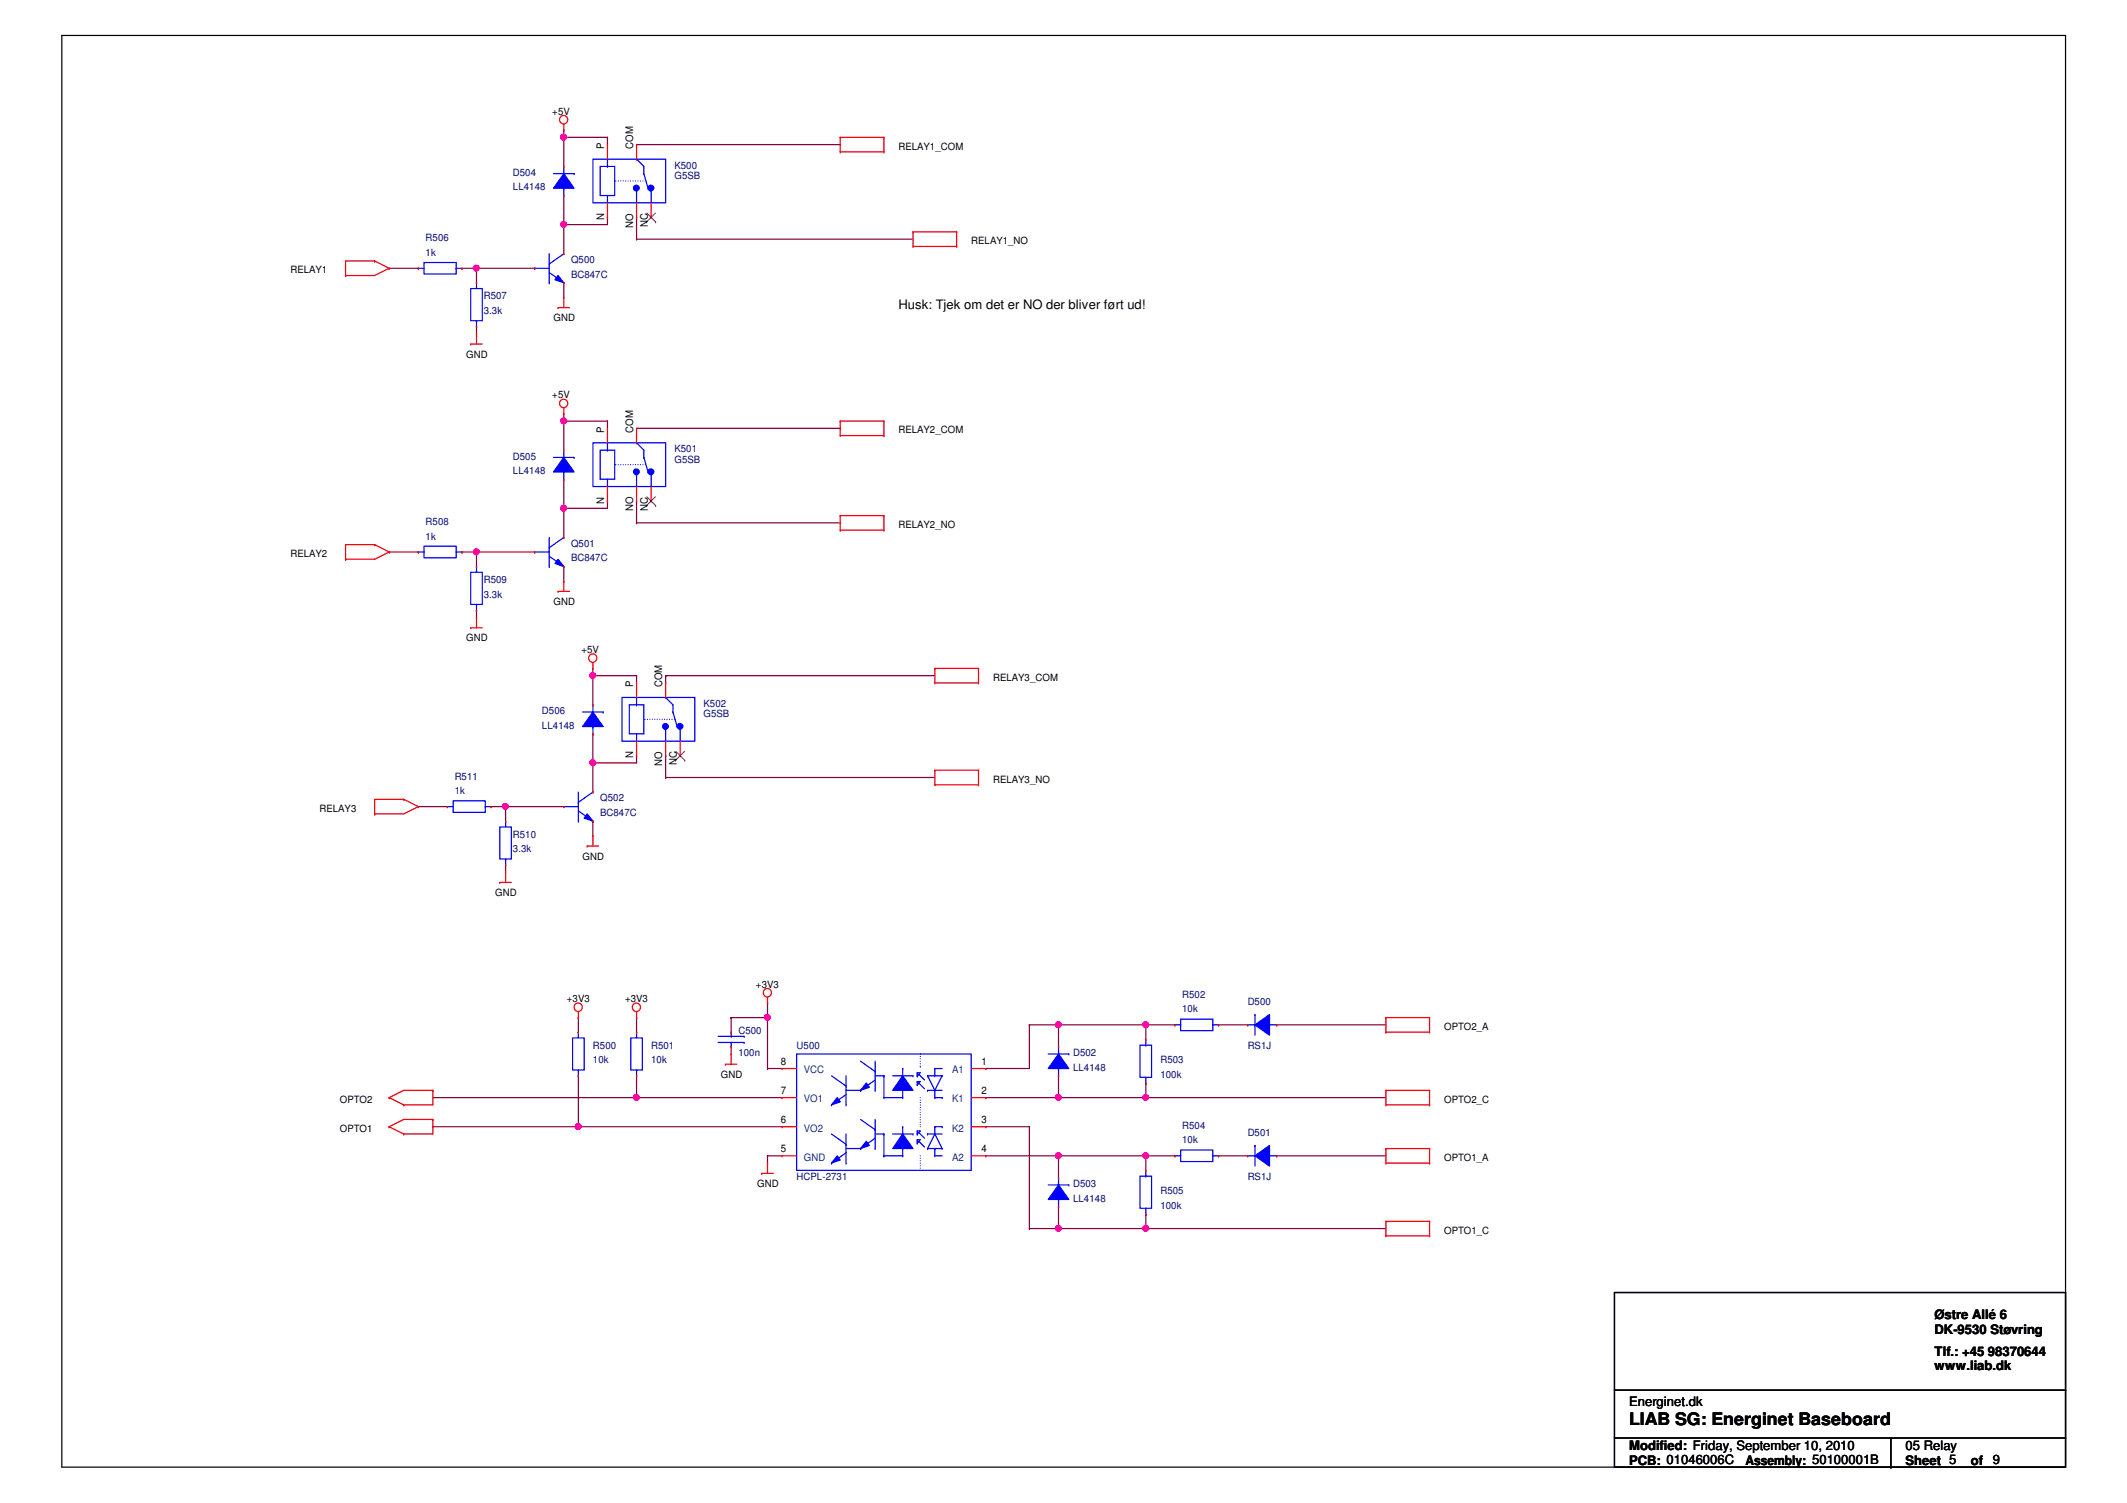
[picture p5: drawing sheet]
<svg xmlns="http://www.w3.org/2000/svg" width="297mm" height="210mm" viewBox="0 0 297 210" stroke-linecap="round" stroke-linejoin="round" font-family="sans-serif">
<path d="M8.6 5h279.9v199.9h-279.9z" fill="none" stroke="#000" stroke-width=".17"/>
<path d="M66.5 37.5h.1M66.5 37.5v2M78.7 39.5h.1M78.7 27.3h.1M78.7 27.3v4.1M78.7 39.5v2M66.5 45.6h.1M66.5 45.6v1" fill="none" stroke="#800040" stroke-width=".17"/>
<circle cx="66.5" cy="37.4" r=".4" fill="#f0f"/>
<circle cx="66.5" cy="37.4" r=".4" fill="none" stroke="#f0f" stroke-width=".17"/>
<path d="M78.7 19.2h.1M78.7 19.2h6.1M84.8 19.2h.1M84.8 19.2v1M78.7 31.4h.1M84.8 30.4h.1M84.8 30.4v1h-6.1" fill="none" stroke="#800040" stroke-width=".17"/>
<circle cx="78.7" cy="31.3" r=".4" fill="#f0f"/>
<circle cx="78.7" cy="31.3" r=".4" fill="none" stroke="#f0f" stroke-width=".17"/>
<g fill="none" stroke="#800040" stroke-width=".17">
<path d="M78.7 18.2h.1M78.7 18.2v1M64.5 37.5h.1M64.5 37.5h10.2M66.5 37.5h.1M78.7 31.4h.1M78.7 31.4v4M78.7 58.8h.1M78.7 58.8h6.1M84.8 58.8h.1M84.8 58.8v1M78.7 71h.1"/>
<path d="M84.8 70h.1M84.8 70v1h-6.1"/>
</g>
<circle cx="78.7" cy="71" r=".4" fill="#f0f"/>
<circle cx="78.7" cy="71" r=".4" fill="none" stroke="#f0f" stroke-width=".17"/>
<g fill="none" stroke="#800040" stroke-width=".17">
<path d="M78.7 57.8h.1M78.7 57.8v1M64.5 77.1h.1M64.5 77.1h10.2M66.5 77.1h.1M66.5 77.1v2M78.7 71h.1M78.7 79.1h.1M78.7 66.9h.1M78.7 66.9v8.2M78.7 79.1v2.1M88.9 70h.1"/>
<path d="M88.9 73h.1M88.9 70v3M88.9 73h28.4M66.5 85.2h.1M66.5 85.2v1"/>
</g>
<circle cx="66.5" cy="77.1" r=".4" fill="#f0f"/>
<circle cx="66.5" cy="77.1" r=".4" fill="none" stroke="#f0f" stroke-width=".17"/>
<path d="M54.4 37.5h.1M54.4 37.5h4M78.7 58.8h.1M78.7 58.8v4.1M54.4 77.1h.1M54.4 77.1h4" fill="none" stroke="#800040" stroke-width=".17"/>
<circle cx="78.7" cy="58.8" r=".4" fill="#f0f"/>
<circle cx="78.7" cy="58.8" r=".4" fill="none" stroke="#f0f" stroke-width=".17"/>
<path d="M78.7 19.2h.1M78.7 19.2v4" fill="none" stroke="#800040" stroke-width=".17"/>
<circle cx="78.7" cy="19.2" r=".4" fill="#f0f"/>
<circle cx="78.7" cy="19.2" r=".4" fill="none" stroke="#f0f" stroke-width=".17"/>
<path d="M82.8 94.4h.1M82.8 94.4h6.1M88.9 94.4h.1M88.9 94.4v1M82.8 106.6h.1M88.9 105.5h.1M88.9 105.5v1.1h-6.1" fill="none" stroke="#800040" stroke-width=".17"/>
<circle cx="82.8" cy="106.5" r=".4" fill="#f0f"/>
<circle cx="82.8" cy="106.5" r=".4" fill="none" stroke="#f0f" stroke-width=".17"/>
<g fill="none" stroke="#800040" stroke-width=".17">
<path d="M82.8 93.3h.1M82.8 93.3v1.1M93 94.4h.1M93 94.4v1M93 94.4h37.6M68.6 112.6h.1M68.6 112.6h10.1M70.6 112.6h.1M70.6 112.6v2.1M82.8 106.6h.1M82.8 114.7h.1M82.8 102.5h.1"/>
<path d="M82.8 102.5v8.1M82.8 114.7v2M93 105.5h.1M93 108.6h.1M93 105.5v3.1M93 108.6h37.6M70.6 120.8h.1M70.6 120.8v1"/>
</g>
<circle cx="70.6" cy="112.6" r=".4" fill="#f0f"/>
<circle cx="70.6" cy="112.6" r=".4" fill="none" stroke="#f0f" stroke-width=".17"/>
<path d="M82.8 94.4h.1M82.8 94.4v4M58.4 112.6h.1M58.4 112.6h4.1" fill="none" stroke="#800040" stroke-width=".17"/>
<circle cx="82.8" cy="94.3" r=".4" fill="#f0f"/>
<circle cx="82.8" cy="94.3" r=".4" fill="none" stroke="#f0f" stroke-width=".17"/>
<path d="M88.9 30.4h.1M88.9 33.4h.1M88.9 30.4v3M88.9 33.4h38.6M143.8 157.4h.1M143.8 157.4v14.2M170.2 143.1h.1M170.2 143.1h4M160 161.4h.1M160 161.4h4.1" fill="none" stroke="#800040" stroke-width=".17"/>
<circle cx="160" cy="161.4" r=".4" fill="#f0f"/>
<circle cx="160" cy="161.4" r=".4" fill="none" stroke="#f0f" stroke-width=".17"/>
<g fill="none" stroke="#800040" stroke-width=".17">
<path d="M80.8 142.1h.1M80.8 142.1v2M88.9 142.1h.1M88.9 142.1v2M107.2 149.2h.1M107.2 149.2h2M160 143.1h.1M160 151.3h.1M160 143.1v2.1M160 151.3v2M107.2 161.4h.1M107.2 161.4h2"/>
<path d="M147.8 161.4h.1M147.8 161.4h12.2M160 161.4h.1M160 169.5h.1M160 161.4v2M160 169.5v2.1"/>
</g>
<circle cx="147.8" cy="161.4" r=".4" fill="#f0f"/>
<circle cx="147.8" cy="161.4" r=".4" fill="none" stroke="#f0f" stroke-width=".17"/>
<path d="M147.8 171.6h.1M147.8 171.6h12.2" fill="none" stroke="#800040" stroke-width=".17"/>
<circle cx="160" cy="171.6" r=".4" fill="#f0f"/>
<circle cx="160" cy="171.6" r=".4" fill="none" stroke="#f0f" stroke-width=".17"/>
<circle cx="147.8" cy="171.6" r=".4" fill="#f0f"/>
<circle cx="147.8" cy="171.6" r=".4" fill="none" stroke="#f0f" stroke-width=".17"/>
<path d="M147.8 153.3h.1M147.8 153.3h12.2" fill="none" stroke="#800040" stroke-width=".17"/>
<circle cx="160" cy="153.3" r=".4" fill="#f0f"/>
<circle cx="160" cy="153.3" r=".4" fill="none" stroke="#f0f" stroke-width=".17"/>
<circle cx="147.8" cy="153.3" r=".4" fill="#f0f"/>
<circle cx="147.8" cy="153.3" r=".4" fill="none" stroke="#f0f" stroke-width=".17"/>
<path d="M147.8 143.1h.1M147.8 143.1h12.2" fill="none" stroke="#800040" stroke-width=".17"/>
<circle cx="147.8" cy="143.1" r=".4" fill="#f0f"/>
<circle cx="147.8" cy="143.1" r=".4" fill="none" stroke="#f0f" stroke-width=".17"/>
<path d="M88.9 153.3h.1M88.9 153.3h20.3M143.8 143.1h.1M143.8 143.1v6.1M160 143.1h.1M160 143.1h4.1" fill="none" stroke="#800040" stroke-width=".17"/>
<circle cx="160" cy="143.1" r=".4" fill="#f0f"/>
<circle cx="160" cy="143.1" r=".4" fill="none" stroke="#f0f" stroke-width=".17"/>
<g fill="none" stroke="#800040" stroke-width=".17">
<path d="M80.8 157.4h.1M80.8 150.2h.1M80.8 157.4h28.4M80.8 150.2v7.2M107.2 142.1h.1M107.2 142.1v7.1M137.7 157.4h.1M137.7 149.2h.1M137.7 153.3h.1M137.7 157.4h6.1M137.7 149.2h6.1M143.8 143.1h.1"/>
<path d="M143.8 143.1h4M147.8 150.2h.1M147.8 143.1h.1M147.8 143.1v3.1M147.8 150.2v3.1h-10.1M107.2 161.4h.1M107.2 161.4v1M143.8 171.6h.1M147.8 161.4h.1M147.8 168.5h.1M147.8 161.4v3.1M147.8 168.5v3.1h-4"/>
</g>
<circle cx="80.7" cy="157.3" r=".4" fill="#f0f"/>
<circle cx="80.7" cy="157.3" r=".4" fill="none" stroke="#f0f" stroke-width=".17"/>
<path d="M102.1 146.2h.1M102.1 142.1h.1M102.1 142.1v2M102.1 146.2v1M102.1 142.1h5.1" fill="none" stroke="#800040" stroke-width=".17"/>
<circle cx="107.2" cy="142.1" r=".4" fill="#f0f"/>
<circle cx="107.2" cy="142.1" r=".4" fill="none" stroke="#f0f" stroke-width=".17"/>
<g fill="none" stroke="#800040" stroke-width=".17">
<path d="M88.9 20.2h28.4M117.3 20.2h.1M88.9 59.8h28.4M117.3 59.8h.1M60.4 157.4h.1M60.4 157.4h20.4M60.4 153.3h28.5M88.9 150.2h.1M88.9 153.3h.1M88.9 150.2v3.1M107.2 140.1h.1M107.2 140.1v2"/>
<path d="M137.7 161.4h.1M137.7 161.4h10.1M170.2 161.4h.1M170.2 161.4h4"/>
</g>
<circle cx="88.9" cy="153.3" r=".4" fill="#f0f"/>
<circle cx="88.9" cy="153.3" r=".4" fill="none" stroke="#f0f" stroke-width=".17"/>
<path d="M160 153.3h.1M160 153.3h33.5M178.3 143.1h.1M178.3 143.1h15.2M160 171.6h.1M160 171.6h33.5M178.3 161.4h.1M178.3 161.4h15.2" fill="none" stroke="#800040" stroke-width=".17"/>
<g fill="none" stroke="#f00" stroke-width=".17">
<path d="M78.7 18.2h.1M78.7 17.4v.8M117.3 19.2h.1M117.3 19.2h6.1M117.3 19.2v2M123.4 19.2h.1M123.4 19.2v2M48.3 38.5h.1M52.3 36.4h.1M52.3 36.4l2.1 1.1M52.3 36.4h-4v2.1M54.4 37.5h.1"/>
<path d="M54.4 37.5l-2.1 1h-4M117.3 21.2h.1M117.3 21.2h6.1M123.4 21.2h.1M127.5 34.4h.1M127.5 32.4h.1M127.5 32.4h6.1M127.5 34.4h6.1M127.5 32.4v2M133.6 32.4h.1M133.6 34.4h.1M133.6 32.4v2"/>
<path d="M65.7 48h.1M65.7 48h1.6M66.5 46.6h.1M66.5 46.6v1.4M77.9 43h.1M77.9 43h1.6M78.7 41.5h.1M78.7 57.8h.1M78.7 41.5v1.5M78.7 57v.8M117.3 58.8h.1M117.3 58.8v2"/>
<path d="M117.3 58.8h6.1M123.4 58.8h.1M123.4 58.8v2M48.3 78.1h.1M52.3 76.1h.1M52.3 76.1h-4v2M52.3 76.1l2.1 1M54.4 77.1h.1M54.4 77.1l-2.1 1h-4M117.3 60.8h.1M117.3 74h.1M117.3 72h.1"/>
<path d="M117.3 72v2M117.3 60.8h6.1M117.3 72h6.1M117.3 74h6.1M123.4 60.8h.1M123.4 72h.1M123.4 74h.1M123.4 72v2M65.7 87.7h.1M65.7 87.7h1.6M66.5 86.2h.1M66.5 86.2v1.5"/>
<path d="M77.9 82.6h.1M77.9 82.6h1.6M78.7 81.2h.1M78.7 81.2v1.4M82.8 93.3h.1M82.8 92.5v.8M130.6 95.4h.1M130.6 93.3h.1M130.6 93.3h6M130.6 95.4h6M130.6 93.3v2.1M136.6 93.3h.1"/>
<path d="M136.6 95.4h.1M136.6 93.3v2.1M52.3 113.7h.1M56.4 111.6h.1M56.4 111.6l2 1M56.4 111.6h-4.1v2.1M58.4 112.6h.1M58.4 112.6l-2 1.1h-4.1M82 118.2h.1M82 118.2h1.6M82.8 116.7h.1M82.8 116.7v1.5"/>
<path d="M130.6 109.6h.1M130.6 107.6h.1M130.6 107.6v2M130.6 107.6h6M130.6 109.6h6M136.6 107.6h.1M136.6 109.6h.1M136.6 107.6v2M69.8 123.2h.1M69.8 123.2h1.6M70.6 121.8h.1M70.6 121.8v1.4"/>
<path d="M107.2 139.3v.8M54.4 157.4h.1M54.4 153.3h.1M54.4 157.4l2 1M54.4 153.3l2 1M56.4 158.4h.1M56.4 154.3h.1M60.4 156.3h.1M60.4 152.3h.1M60.4 156.3v2.1h-4M60.4 152.3v2h-4M60.4 156.3h-4l-2 1.1"/>
<path d="M60.4 152.3h-4l-2 1M80.8 142.1h.1M80.8 141.3v.8M88.9 142.1h.1M88.9 141.3v.8M101.3 148.6h.1M101.3 148.6h1.6M102.1 147.2h.1M102.1 147.2v1.4M107.2 140.1h.1M193.5 144.1h.1M193.5 142.1h.1"/>
<path d="M193.5 154.3h.1M193.5 152.3h.1M193.5 154.3h6.1M193.5 152.3h6.1M193.5 142.1v2M193.5 152.3v2M193.5 142.1h6.1M193.5 144.1h6.1M199.6 142.1h.1M199.6 144.1h.1M199.6 152.3h.1M199.6 154.3h.1"/>
<path d="M199.6 142.1v2M199.6 152.3v2M106.4 163.9h.1M106.4 163.9h1.6M107.2 162.4h.1M107.2 162.4v1.5M193.5 162.4h.1M193.5 160.4h.1M193.5 172.6h.1M193.5 170.6h.1M193.5 160.4h6.1M193.5 162.4h6.1"/>
<path d="M193.5 160.4v2M193.5 170.6v2M193.5 170.6h6.1M193.5 172.6h6.1M199.6 160.4h.1M199.6 162.4h.1M199.6 170.6h.1M199.6 172.6h.1M199.6 160.4v2M199.6 170.6v2"/>
<circle cx="78.7" cy="16.7" r=".59"/>
<circle cx="78.7" cy="56.3" r=".59"/>
<circle cx="82.8" cy="91.9" r=".59"/>
<circle cx="107.1" cy="138.6" r=".59"/>
<circle cx="80.7" cy="140.7" r=".59"/>
<circle cx="88.9" cy="140.7" r=".59"/>
</g>
<path d="M225.5 180.5h63v24.4h-63zM225.5 194.1h63M288.5 194.1h.1M225.5 200.8h63M264.1 204.9h.1M264.1 200.8v4.1M288.5 200.8h.1" fill="none" stroke="#000" stroke-width=".17"/>
<path d="M146.4 165.5h2.9M149.3 165.5h.1" fill="none" stroke="#00f" stroke-width=".17"/>
<path d="M147.8 165.5l1.5 2h-2.9z" fill-rule="evenodd" fill="#00f"/>
<path d="M81.4 99.4h2.8M84.2 99.4h.1M147.8 165.5l1.5 2h-2.9zM147.8 165.5h.1M147.8 167.5h.1M147.8 164.5v1M147.8 167.5v1M159.2 164.3h1.6v4.4h-1.6zM160 164.3h.1M160 169.5h.1M160 163.4v.9M160 168.7v.8" fill="none" stroke="#00f" stroke-width=".17"/>
<path d="M147.8 168.5h.1M147.8 164.5h.1M160 163.4h.1M160 169.5h.1" fill="none" stroke="#f00" stroke-width=".17"/>
<path d="M82.8 99.4l1.4 2.1h-2.8z" fill-rule="evenodd" fill="#00f"/>
<g fill="none" stroke="#00f" stroke-width=".17">
<path d="M82.8 61.8h10.2v6.1h-10.2zM83.8 62.9h2v4h-2zM84.8 62.9h.1M84.8 66.9h.1M84.8 61.8v1.1M84.8 66.9v1M89.9 63.9h.1M89.9 62.9v1M89.9 63.9l.6 2M90.5 65.9h.1M90.9 65.9h.1M90.9 65.9v2"/>
<path d="M82.8 99.4l1.4 2.1h-2.8zM82.8 99.4h.1M82.8 98.4v1M82.8 101.5h.1M82.8 101.5v1"/>
</g>
<path d="M82.8 98.4h.1M82.8 102.5h.1" fill="none" stroke="#f00" stroke-width=".17"/>
<path d="M85.8 64.9h.1M90.1 64.9h-4.3" fill="none" stroke="#00f" stroke-width=".17" stroke-dasharray="0 .3"/>
<circle cx="90.9" cy="65.9" r=".4" fill="#00f"/>
<circle cx="90.9" cy="65.9" r=".4" fill="none" stroke="#00f" stroke-width=".17"/>
<circle cx="88.9" cy="65.9" r=".4" fill="#00f"/>
<g fill="none" stroke="#00f" stroke-width=".17">
<path d="M66.5 39.5h.1M66.5 39.5v.8M65.7 40.3h1.6v4.5h-1.6zM66.5 44.8h.1M66.5 44.8v.8M88.9 66.1h.1M88.9 61.8h.1M88.9 66.1v1.8M88.9 61.8l1 1.1M80 144.9h1.6v4.5h-1.6zM80.8 149.4h.1M80.8 144.1h.1"/>
<path d="M80.8 144.1v.8M80.8 149.4v.8M175.3 141.7h.1M175.3 141.7v2.9"/>
<circle cx="88.9" cy="65.9" r=".4"/>
</g>
<g fill="none" stroke="#f00" stroke-width=".17">
<path d="M66.5 39.5h.1M66.5 45.6h.1M84.8 59.8h.1M84.8 59.8v2M88.9 59.8h.1M88.9 59.8v2M84.8 70h.1M84.8 67.9v2.1M88.9 70h.1M88.9 67.9v2.1M90.9 70h.1M90.9 67.9v2.1"/>
<path d="M80.8 150.2h.1M80.8 144.1h.1"/>
</g>
<path d="M90.3 70.6h.1M90.3 69.4l1.3 1.2M91.5 69.4l-1.2 1.2M91.6 70.6h.1" fill="none" stroke="#804000" stroke-width=".14"/>
<path d="M175.3 143.1l2-1.4v2.9z" fill-rule="evenodd" fill="#00f"/>
<g fill="none" stroke="#00f" stroke-width=".17">
<path d="M65.7 79.9h1.6v4.5h-1.6zM66.5 79.1h.1M66.5 79.1v.8M66.5 84.4h.1M66.5 84.4v.8M86.9 97.4h10.1v6.1h-10.1zM87.9 98.4h2v4.1h-2zM88.9 98.4h.1M88.9 97.4v1M94 99.4h.1M94 98.4v1M94 99.4l.6 2.1"/>
<path d="M88.9 102.5h.1M88.9 102.5v1M94.6 101.5h.1M95 101.5h.1M95 101.5v2M174.2 143.1h1.1M175.3 143.1l2-1.4v2.9zM175.3 143.1h.1M177.3 143.1h.1M177.3 143.1h1"/>
</g>
<path d="M66.5 79.1h.1M66.5 85.2h.1M174.2 143.1h.1M178.3 143.1h.1" fill="none" stroke="#f00" stroke-width=".17"/>
<path d="M89.9 100.5h.1M94.2 100.5h-4.3" fill="none" stroke="#00f" stroke-width=".17" stroke-dasharray="0 .3"/>
<circle cx="95" cy="101.4" r=".4" fill="#00f"/>
<circle cx="95" cy="101.4" r=".4" fill="none" stroke="#00f" stroke-width=".17"/>
<circle cx="92.9" cy="101.4" r=".4" fill="#00f"/>
<g fill="none" stroke="#00f" stroke-width=".17">
<path d="M58.4 37.5h.1M58.4 37.5h.8M59.2 36.7h4.5v1.6h-4.5zM63.7 37.5h.1M63.7 37.5h.8M58.4 77.1h.1M58.4 77.1h.8M59.2 76.3h4.5v1.6h-4.5zM63.7 77.1h.1M63.7 77.1h.8M93 97.4h.1M93 97.4l1 1"/>
<path d="M69.8 115.5h1.6v4.5h-1.6zM70.6 120h.1M70.6 114.7h.1M70.6 114.7v.8M70.6 120v.8M93 101.7h.1M93 101.7v1.8M88.1 144.9h1.6v4.5h-1.6zM88.9 149.4h.1M88.9 144.1h.1M88.9 144.1v.8M88.9 149.4v.8"/>
<path d="M175.3 160h.1M175.3 160v2.9"/>
<circle cx="92.9" cy="101.4" r=".4"/>
</g>
<g fill="none" stroke="#f00" stroke-width=".17">
<path d="M58.4 37.5h.1M64.5 37.5h.1M58.4 77.1h.1M64.5 77.1h.1M88.9 95.4h.1M88.9 95.4v2M93 95.4h.1M93 95.4v2M70.6 114.7h.1M88.9 105.5h.1M88.9 103.5v2M93 105.5h.1"/>
<path d="M93 103.5v2M95 105.5h.1M95 103.5v2M70.6 120.8h.1M88.9 150.2h.1M88.9 144.1h.1"/>
</g>
<path d="M94.4 106.2h.1M94.4 104.9l1.2 1.3M95.6 104.9l-1.2 1.3M95.6 106.2h.1" fill="none" stroke="#804000" stroke-width=".14"/>
<path d="M175.3 161.4l2-1.4v2.9z" fill-rule="evenodd" fill="#00f"/>
<g fill="none" stroke="#00f" stroke-width=".17">
<path d="M111.2 147.2h24.4v16.2h-24.4zM124.7 150.2h2.8M127.5 150.2h.1M128.1 150.2h.1M128.1 149.8h.1M128.1 151h.1M128.1 151.5h.1M128.1 157.9h.1M128.1 158.4h.1M128.1 159.6h.1M128.1 159.2h.1M128.1 149.8h.4l-.4 .4"/>
<path d="M128.1 149.8v.4M128.1 151v.5M128.1 157.9v.5M128.1 159.2v.4M128.1 151h.4l-.4 .5M128.1 157.9h.4l-.4 .5M128.1 159.2h.4l-.4 .4M128.3 150h.1M128.3 151.3h.1M128.3 159.4h.1M128.3 158.2h.1M128.3 150l.8 .8"/>
<path d="M128.3 151.3l.8 .8M128.3 159.4l.8 .8M128.3 158.2l.8 .8M129.5 152.3h.1M129.5 150.2h.1M129.5 158.4h.1M129.5 152.3h2.1M129.5 150.2h2.1M129.5 150.2l1.1 2.1M129.5 158.4h2.1M130.6 153.3h.1M130.6 152.3h.1"/>
<path d="M130.6 149.2h.1M130.6 150.2h.1M130.6 157.4h.1M130.6 158.4h.1M130.6 149.2v1M130.6 152.3v1M130.6 157.4v1M130.6 153.3h1M130.6 149.2h1M130.6 157.4h1M130.6 158.4l1 2M130.6 158.4l-1.1 2"/>
<path d="M131.6 153.3h.1M131.6 150.2h.1M131.6 157.4h.1M131.6 150.2l-1 2.1M129.5 160.4h.1M129.5 160.4h2.1M130.6 161.4h.1M130.6 160.4h.1M130.6 161.4h1M130.6 160.4v1M131.6 160.4h.1M174.2 161.4h1.1"/>
<path d="M175.3 161.4l2-1.4v2.9zM175.3 161.4h.1M177.3 161.4h.1M177.3 161.4h1"/>
</g>
<path d="M174.2 161.4h.1M178.3 161.4h.1" fill="none" stroke="#f00" stroke-width=".17"/>
<path d="M128.5 153.3v4.1M128.5 157.4h.1M128.5 147.2v1.8M128.5 149h.1M128.5 161.4v2M128.5 163.4h.1" fill="none" stroke="#00f" stroke-width=".17" stroke-dasharray="0 .3"/>
<path d="M126.1 150.2l1.4 2.1h-2.8z" fill-rule="evenodd" fill="#00f"/>
<path d="M120.2 152.3h.1M122.2 152.3h.1M122.2 150.2h1.2M122.2 148.2v4.1M122.2 150.8l-2 1.5M123.4 150.2h.1M126.1 150.2l1.4 2.1h-2.8z" fill="none" stroke="#00f" stroke-width=".17"/>
<path d="M121 151.3l.4 .5-1.2 .5z" fill="#00f"/>
<path d="M116.1 154.3h.1M118.1 154.3h.1M118.1 152.3h2.1M118.1 150.2v4.1M118.1 152.9l-2 1.4M120.2 152.3h.1M120.2 148.2l2 1.4M121 151.3l.4 .5-1.2 .5zM122.2 149.6h.1" fill="none" stroke="#00f" stroke-width=".17"/>
<path d="M116.9 153.3l.4 .6-1.2 .4z" fill="#00f"/>
<path d="M116.1 150.2l2 1.5M116.9 153.3l.4 .6-1.2 .4zM118.1 151.7h.1" fill="none" stroke="#00f" stroke-width=".17"/>
<path d="M126.1 158.4l1.4 2h-2.8z" fill-rule="evenodd" fill="#00f"/>
<path d="M124.7 158.4h2.8M126.1 158.4l1.4 2h-2.8zM127.5 158.4h.1" fill="none" stroke="#00f" stroke-width=".17"/>
<path d="M116.9 161.4l.4 .6-1.2 .4z" fill="#00f"/>
<path d="M118.1 158.4v4M120.2 156.3l2 1.5M122.2 157.8h.1M116.1 162.4h.1M116.9 161.4l.4 .6-1.2 .4zM118.1 162.4h.1M118.1 161l-2 1.4M118.1 160.4h2.1M120.2 160.4h.1" fill="none" stroke="#00f" stroke-width=".17"/>
<path d="M121 159.4l.4 .6-1.2 .4z" fill="#00f"/>
<g fill="none" stroke="#00f" stroke-width=".17">
<path d="M82.8 22.2h10.2v6.1h-10.2zM83.8 23.2h2v4.1h-2zM84.8 23.2h.1M84.8 27.3h.1M84.8 22.2v1M84.8 27.3v1M89.9 24.3h.1M89.9 23.2v1.1M89.9 24.3l.6 2M90.5 26.3h.1M90.9 26.3h.1M90.9 26.3v2"/>
<path d="M116.1 158.4l2 1.4M118.1 159.8h.1M121 159.4l.4 .6-1.2 .4zM122.2 159l-2 1.4M122.2 156.3v4.1M122.2 158.4h1.2M123.4 158.4h.1M123.4 153.3h.1M123.4 150.2h.1M123.4 153.3h2.7M123.4 150.2v3.1M123.4 158.4v3"/>
<path d="M126.1 153.3h.1M126.1 157.4h.1M126.1 149.2h.1M126.1 149.2v1M126.1 152.3v1M126.1 157.4v1M164.1 143.1h.1M164.1 143.1h.8M164.9 142.3h4.5v1.6h-4.5zM169.4 143.1h.1M169.4 143.1h.8M120.2 160.4h.1"/>
<path d="M122.2 160.4h.1M123.4 161.4h.1M123.4 161.4h2.7M126.1 161.4h.1M126.1 160.4v1"/>
</g>
<g fill="none" stroke="#f00" stroke-width=".17">
<path d="M109.2 149.2h.1M109.2 153.3h.1M109.2 157.4h.1M109.2 149.2h2M109.2 153.3h2M109.2 157.4h2M135.6 149.2h2.1M135.6 153.3h2.1M135.6 157.4h2.1M137.7 149.2h.1M137.7 153.3h.1M137.7 157.4h.1"/>
<path d="M164.1 143.1h.1M170.2 143.1h.1M109.2 161.4h.1M109.2 161.4h2M135.6 161.4h2.1M137.7 161.4h.1"/>
</g>
<path d="M85.8 25.3h.1M90.1 25.3h-4.3" fill="none" stroke="#00f" stroke-width=".17" stroke-dasharray="0 .3"/>
<circle cx="90.9" cy="26.3" r=".4" fill="#00f"/>
<circle cx="90.9" cy="26.3" r=".4" fill="none" stroke="#00f" stroke-width=".17"/>
<circle cx="88.9" cy="26.3" r=".4" fill="#00f"/>
<g fill="none" stroke="#00f" stroke-width=".17">
<path d="M88.9 26.5h.1M88.9 22.2h.1M88.9 26.5v1.8M88.9 22.2l1 1M74.7 77.1h.1M74.7 77.1h2M76.7 76.5h.1M76.7 79.1h.1M76.7 77.7l2 1.4M76.7 75.1v4M78.7 79.1h.1M78.7 75.1l-2 1.4"/>
<path d="M62.5 112.6h.1M62.5 112.6h.8M63.3 111.8h4.5v1.7h-4.5zM67.8 112.6h.1M67.8 112.6h.8"/>
<circle cx="88.9" cy="26.3" r=".4"/>
</g>
<path d="M84.8 20.2h.1M84.8 30.4h.1M84.8 20.2v2M84.8 28.3v2.1M88.9 30.4h.1M88.9 20.2h.1M88.9 20.2v2M88.9 28.3v2.1M90.9 30.4h.1M90.9 28.3v2.1M62.5 112.6h.1M68.6 112.6h.1" fill="none" stroke="#f00" stroke-width=".17"/>
<path d="M90.3 31h.1M90.3 29.8l1.3 1.2M91.5 29.8l-1.2 1.2M91.6 31h.1" fill="none" stroke="#804000" stroke-width=".14"/>
<path d="M77.9 78.1l.8 1-1.2-.4z" fill="#00f"/>
<path d="M77.9 78.1l.8 1-1.2-.4zM100.3 145.6h3.6M100.3 144.7h3.6M102.1 144.7h.1M102.1 145.6h.1M102.1 144.1v.6M102.1 145.6v.6M103.9 145.6h.1M103.9 144.7h.1M146.4 147.2h2.9M149.3 147.2h.1" fill="none" stroke="#00f" stroke-width=".17"/>
<path d="M74.7 77.1h.1M78.7 79.1h.1M78.7 75.1h.1M102.1 144.1h.1M102.1 146.2h.1" fill="none" stroke="#f00" stroke-width=".17"/>
<path d="M147.8 147.2l1.5 2h-2.9z" fill-rule="evenodd" fill="#00f"/>
<g fill="none" stroke="#00f" stroke-width=".17">
<path d="M74.7 37.5h.1M74.7 37.5h2M76.7 36.9h.1M76.7 39.5h.1M76.7 38.1l2 1.4M76.7 35.4v4.1M78.7 39.5h.1M78.7 35.4l-2 1.5M147.8 147.2l1.5 2h-2.9zM147.8 147.2h.1M147.8 149.2h.1M147.8 146.2v1"/>
<path d="M147.8 149.2v1M159.2 146h1.6v4.5h-1.6zM160 146h.1M160 151.3h.1M160 145.2v.8M160 150.5v.8"/>
</g>
<path d="M147.8 150.2h.1M147.8 146.2h.1M160 145.2h.1M160 151.3h.1" fill="none" stroke="#f00" stroke-width=".17"/>
<path d="M77.9 38.5l.8 1-1.2-.4z" fill="#00f"/>
<path d="M77.9 38.5l.8 1-1.2-.4zM77.3 63.9h2.9M80.2 63.9h.1M164.1 161.4h.1M164.1 161.4h.8M164.9 160.6h4.5v1.6h-4.5zM169.4 161.4h.1M169.4 161.4h.8" fill="none" stroke="#00f" stroke-width=".17"/>
<path d="M74.7 37.5h.1M78.7 39.5h.1M78.7 35.4h.1M164.1 161.4h.1M170.2 161.4h.1" fill="none" stroke="#f00" stroke-width=".17"/>
<path d="M78.7 63.9l1.5 2h-2.9z" fill-rule="evenodd" fill="#00f"/>
<g fill="none" stroke="#00f" stroke-width=".17">
<path d="M78.7 63.9l1.5 2h-2.9zM78.7 63.9h.1M78.7 65.9h.1M78.7 62.9v1M78.7 65.9v1M78.7 112.6h.1M78.7 112.6h2.1M80.8 112.1h.1M80.8 114.7h.1M80.8 113.2l2 1.5M80.8 110.6v4.1M82.8 114.7h.1"/>
<path d="M82.8 110.6l-2 1.5"/>
</g>
<path d="M78.7 66.9h.1M78.7 62.9h.1" fill="none" stroke="#f00" stroke-width=".17"/>
<path d="M82 113.7l.8 1-1.2-.4z" fill="#00f"/>
<path d="M77.3 24.3h2.9M80.2 24.3h.1M82 113.7l.8 1-1.2-.4z" fill="none" stroke="#00f" stroke-width=".17"/>
<path d="M78.7 112.6h.1M82.8 114.7h.1M82.8 110.6h.1" fill="none" stroke="#f00" stroke-width=".17"/>
<path d="M78.7 24.3l1.5 2h-2.9z" fill-rule="evenodd" fill="#00f"/>
<path d="M78.7 24.3l1.5 2h-2.9zM78.7 24.3h.1M78.7 26.3h.1M78.7 23.2v1.1M78.7 26.3v1" fill="none" stroke="#00f" stroke-width=".17"/>
<path d="M78.7 27.3h.1M78.7 23.2h.1" fill="none" stroke="#f00" stroke-width=".17"/>
<circle cx="66.5" cy="37.4" r=".4" fill="#f0f"/>
<circle cx="66.5" cy="37.4" r=".4" fill="none" stroke="#f0f" stroke-width=".17"/>
<circle cx="78.7" cy="31.3" r=".4" fill="#f0f"/>
<circle cx="78.7" cy="31.3" r=".4" fill="none" stroke="#f0f" stroke-width=".17"/>
<circle cx="78.7" cy="71" r=".4" fill="#f0f"/>
<circle cx="78.7" cy="71" r=".4" fill="none" stroke="#f0f" stroke-width=".17"/>
<circle cx="66.5" cy="77.1" r=".4" fill="#f0f"/>
<circle cx="66.5" cy="77.1" r=".4" fill="none" stroke="#f0f" stroke-width=".17"/>
<circle cx="78.7" cy="58.8" r=".4" fill="#f0f"/>
<circle cx="78.7" cy="58.8" r=".4" fill="none" stroke="#f0f" stroke-width=".17"/>
<circle cx="78.7" cy="19.2" r=".4" fill="#f0f"/>
<circle cx="78.7" cy="19.2" r=".4" fill="none" stroke="#f0f" stroke-width=".17"/>
<circle cx="82.8" cy="106.5" r=".4" fill="#f0f"/>
<circle cx="82.8" cy="106.5" r=".4" fill="none" stroke="#f0f" stroke-width=".17"/>
<circle cx="70.6" cy="112.6" r=".4" fill="#f0f"/>
<circle cx="70.6" cy="112.6" r=".4" fill="none" stroke="#f0f" stroke-width=".17"/>
<circle cx="82.8" cy="94.3" r=".4" fill="#f0f"/>
<circle cx="82.8" cy="94.3" r=".4" fill="none" stroke="#f0f" stroke-width=".17"/>
<circle cx="160" cy="161.4" r=".4" fill="#f0f"/>
<circle cx="160" cy="161.4" r=".4" fill="none" stroke="#f0f" stroke-width=".17"/>
<circle cx="147.8" cy="161.4" r=".4" fill="#f0f"/>
<circle cx="147.8" cy="161.4" r=".4" fill="none" stroke="#f0f" stroke-width=".17"/>
<circle cx="160" cy="171.6" r=".4" fill="#f0f"/>
<circle cx="160" cy="171.6" r=".4" fill="none" stroke="#f0f" stroke-width=".17"/>
<circle cx="147.8" cy="171.6" r=".4" fill="#f0f"/>
<circle cx="147.8" cy="171.6" r=".4" fill="none" stroke="#f0f" stroke-width=".17"/>
<circle cx="160" cy="153.3" r=".4" fill="#f0f"/>
<circle cx="160" cy="153.3" r=".4" fill="none" stroke="#f0f" stroke-width=".17"/>
<circle cx="147.8" cy="153.3" r=".4" fill="#f0f"/>
<circle cx="147.8" cy="153.3" r=".4" fill="none" stroke="#f0f" stroke-width=".17"/>
<circle cx="147.8" cy="143.1" r=".4" fill="#f0f"/>
<circle cx="147.8" cy="143.1" r=".4" fill="none" stroke="#f0f" stroke-width=".17"/>
<circle cx="160" cy="143.1" r=".4" fill="#f0f"/>
<circle cx="160" cy="143.1" r=".4" fill="none" stroke="#f0f" stroke-width=".17"/>
<circle cx="80.7" cy="157.3" r=".4" fill="#f0f"/>
<circle cx="80.7" cy="157.3" r=".4" fill="none" stroke="#f0f" stroke-width=".17"/>
<circle cx="107.2" cy="142.1" r=".4" fill="#f0f"/>
<circle cx="107.2" cy="142.1" r=".4" fill="none" stroke="#f0f" stroke-width=".17"/>
<circle cx="88.9" cy="153.3" r=".4" fill="#f0f"/>
<circle cx="88.9" cy="153.3" r=".4" fill="none" stroke="#f0f" stroke-width=".17"/>
<text font-size="2.4" x="227.5" y="199">LIAB SG: Energinet Baseboard</text>
<g font-size="1.8">
<text x="125.5" y="43.2">Husk: Tjek om det er NO der bliver ført ud!</text>
<text x="270.2" y="184.2">Østre Allé 6</text>
<text x="270.2" y="186.3">DK-9530 Støvring</text>
<text x="270.2" y="189.3">Tlf.: +45 98370644</text>
<text x="270.2" y="191.3">www.liab.dk</text>
<text x="227.5" y="196.4">Energinet.dk</text>
<text x="227.5" y="202.5">Modified: Friday, September 10, 2010</text>
<text x="266.1" y="202.5">05 Relay</text>
<text x="227.5" y="204.6">PCB: 01046006C</text>
<text x="243.8" y="204.6">Assembly: 50100001B</text>
<text x="266.1" y="204.6">Sheet 5</text>
<text x="275.2" y="204.6">of</text>
<text x="278.3" y="204.5">9</text>
</g>
<g font-size="1.4">
<text x="77.1" y="16">+5V</text>
<text x="84.4" y="20.8" transform="rotate(-90 84.4 20.8)">P</text>
<text x="88.4" y="20.8" transform="rotate(-90 88.4 20.8)">COM</text>
<text x="125.5" y="20.9">RELAY1_COM</text>
<text x="84.4" y="30.7" transform="rotate(-90 84.4 30.7)">N</text>
<text x="88.4" y="31.8" transform="rotate(-90 88.4 31.8)">NO</text>
<text x="90.5" y="31.7" transform="rotate(-90 90.5 31.7)">NC</text>
<text x="135.6" y="34.1">RELAY1_NO</text>
<text x="40.6" y="38.2">RELAY1</text>
<text x="77.3" y="44.9">GND</text>
<text x="65.1" y="50">GND</text>
<text x="77.1" y="55.6">+5V</text>
<text x="84.4" y="60.4" transform="rotate(-90 84.4 60.4)">P</text>
<text x="88.4" y="60.4" transform="rotate(-90 88.4 60.4)">COM</text>
<text x="125.5" y="60.5">RELAY2_COM</text>
<text x="84.4" y="70.4" transform="rotate(-90 84.4 70.4)">N</text>
<text x="88.4" y="71.4" transform="rotate(-90 88.4 71.4)">NO</text>
<text x="90.5" y="71.3" transform="rotate(-90 90.5 71.3)">NC</text>
<text x="40.6" y="77.8">RELAY2</text>
<text x="125.5" y="73.7">RELAY2_NO</text>
<text x="65.1" y="89.6">GND</text>
<text x="77.3" y="84.5">GND</text>
<text x="81.2" y="91.2">+5V</text>
<text x="88.4" y="96" transform="rotate(-90 88.4 96)">P</text>
<text x="92.5" y="96" transform="rotate(-90 92.5 96)">COM</text>
<text x="138.7" y="95.1">RELAY3_COM</text>
<text x="88.4" y="105.9" transform="rotate(-90 88.4 105.9)">N</text>
<text x="92.5" y="107" transform="rotate(-90 92.5 107)">NO</text>
<text x="94.5" y="106.9" transform="rotate(-90 94.5 106.9)">NC</text>
<text x="44.6" y="113.4">RELAY3</text>
<text x="138.7" y="109.3">RELAY3_NO</text>
<text x="69.2" y="125.1">GND</text>
<text x="81.4" y="120.1">GND</text>
<text x="105.6" y="137.9">+3V3</text>
<text x="79.2" y="140">+3V3</text>
<text x="87.3" y="140">+3V3</text>
<text x="201.7" y="143.8">OPTO2_A</text>
<text x="109" y="148.8">8</text>
<text x="137.1" y="148.8">1</text>
<text x="47.5" y="154">OPTO2</text>
<text x="100.7" y="150.5">GND</text>
<text x="109" y="152.8">7</text>
<text x="137.1" y="152.8">2</text>
<text x="201.7" y="154">OPTO2_C</text>
<text x="47.5" y="158.1">OPTO1</text>
<text x="109" y="156.9">6</text>
<text x="109" y="161">5</text>
<text x="137.1" y="161">4</text>
<text x="137.1" y="156.9">3</text>
<text x="105.7" y="165.8">GND</text>
<text x="201.7" y="162.1">OPTO1_A</text>
<text x="201.7" y="172.3">OPTO1_C</text>
</g>
<g font-size="1.4" fill="#000080">
<text x="94.2" y="23.5">K500</text>
<text x="71.6" y="24.6">D504</text>
<text x="71.6" y="26.6">LL4148</text>
<text x="94.2" y="25">G5SB</text>
<text x="59.4" y="33.7">R506</text>
<text x="59.4" y="35.7">1k</text>
<text x="67.6" y="41.8">R507</text>
<text x="79.8" y="36.7">Q500</text>
<text x="79.8" y="38.8">BC847C</text>
<text x="67.6" y="43.9">3.3k</text>
<text x="71.6" y="64.2">D505</text>
<text x="94.2" y="63.2">K501</text>
<text x="94.2" y="64.6">G5SB</text>
<text x="71.6" y="66.2">LL4148</text>
<text x="59.4" y="73.3">R508</text>
<text x="59.4" y="75.4">1k</text>
<text x="79.8" y="76.4">Q501</text>
<text x="67.6" y="81.4">R509</text>
<text x="67.6" y="83.5">3.3k</text>
<text x="79.8" y="78.4">BC847C</text>
<text x="75.7" y="99.7">D506</text>
<text x="75.7" y="101.8">LL4148</text>
<text x="98.3" y="98.7">K502</text>
<text x="98.3" y="100.2">G5SB</text>
<text x="63.5" y="108.9">R511</text>
<text x="63.5" y="110.9">1k</text>
<text x="83.8" y="111.9">Q502</text>
<text x="83.8" y="114">BC847C</text>
<text x="71.6" y="117">R510</text>
<text x="71.6" y="119">3.3k</text>
<text x="165.1" y="139.4">R502</text>
<text x="165.1" y="141.4">10k</text>
<text x="174.2" y="140.4">D500</text>
<text x="82.8" y="146.5">R500</text>
<text x="82.8" y="148.5">10k</text>
<text x="90.9" y="146.5">R501</text>
<text x="90.9" y="148.5">10k</text>
<text x="103.1" y="144.4">C500</text>
<text x="103.1" y="147.5">100n</text>
<text x="111.2" y="146.5">U500</text>
<text x="149.9" y="147.5">D502</text>
<text x="149.9" y="149.5">LL4148</text>
<text x="162" y="148.5">R503</text>
<text x="174.2" y="146.5">RS1J</text>
<text x="162" y="150.5">100k</text>
<text x="165.1" y="157.6">R504</text>
<text x="165.1" y="159.7">10k</text>
<text x="174.2" y="158.7">D501</text>
<text x="111.2" y="164.8">HCPL-2731</text>
<text x="149.9" y="165.8">D503</text>
<text x="149.9" y="167.8">LL4148</text>
<text x="162" y="166.8">R505</text>
<text x="174.2" y="164.8">RS1J</text>
<text x="162" y="168.8">100k</text>
</g>
<g font-size="1.4" fill="#004080">
<text x="112.3" y="149.9">VCC</text>
<text x="133" y="149.9">A1</text>
<text x="112.3" y="154">VO1</text>
<text x="133" y="154">K1</text>
<text x="112.3" y="158">VO2</text>
<text x="133" y="158">K2</text>
<text x="112.3" y="162.1">GND</text>
<text x="133" y="162.1">A2</text>
</g>
</svg>
